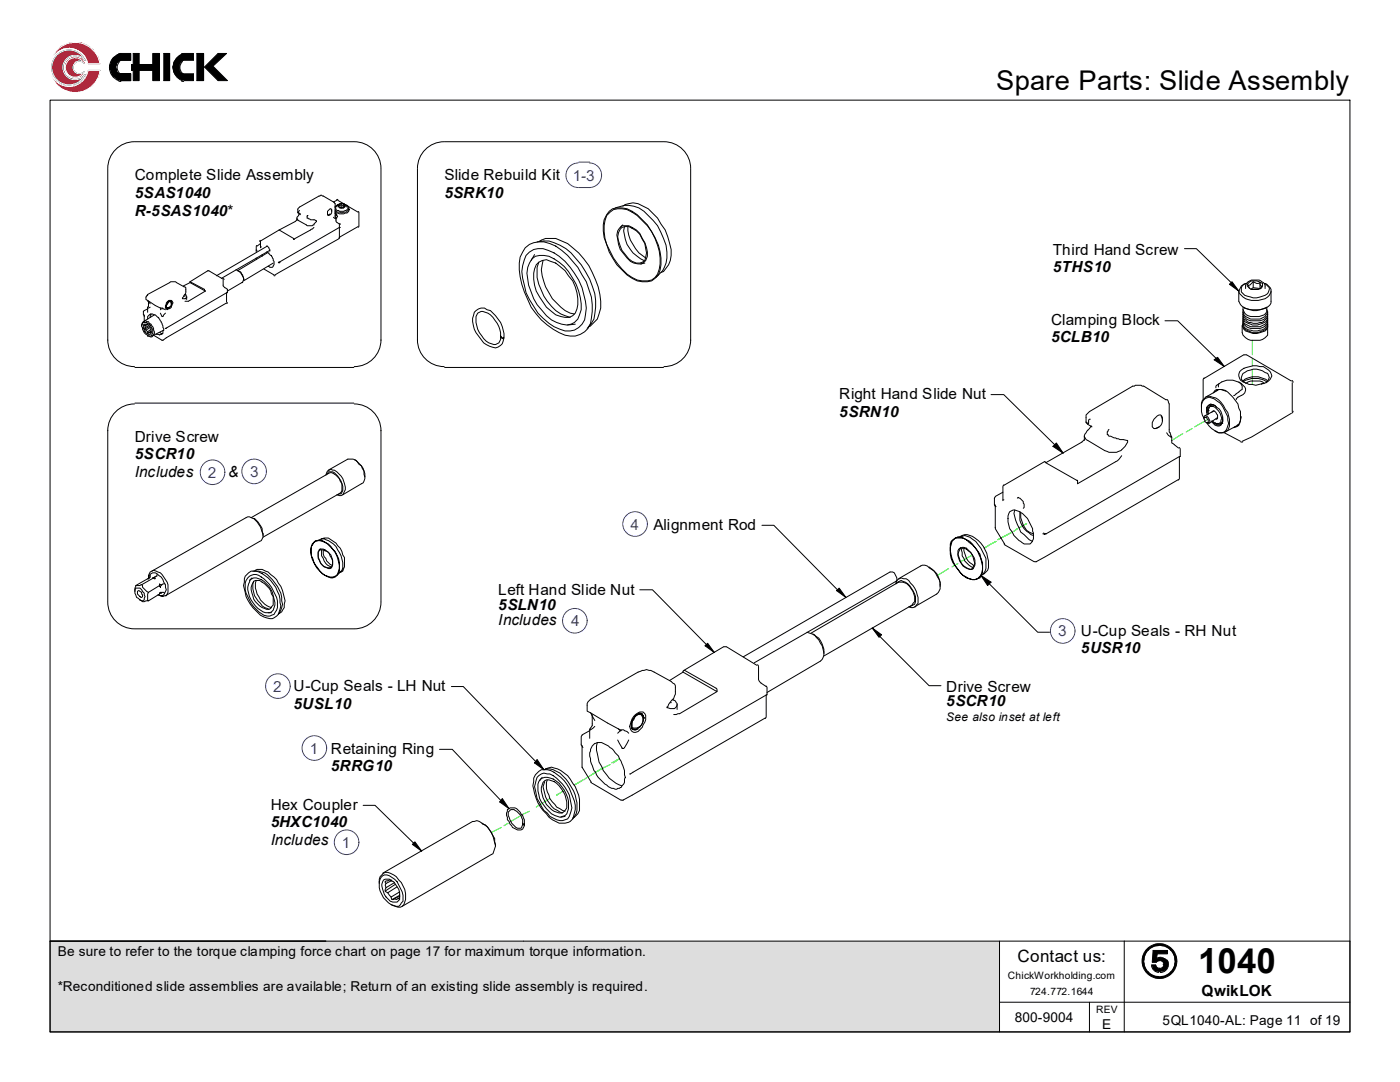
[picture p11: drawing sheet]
<svg xmlns="http://www.w3.org/2000/svg" width="279mm" height="216mm" viewBox="0 0 279 216" stroke-linecap="round" stroke-linejoin="round" font-family="sans-serif">
<!-- layer: Centerline(ISO) -->
<g fill="none" stroke="#0f0" stroke-width=".2">
<path d="M249.9 67.9v2.9M249.9 71.6v1.4M249.9 73.8v2.9M236.1 86.5l-2.3 1.4M237.9 85.5l-1.2 .7M240.8 83.8l-2.4 1.4M189.3 113.5l-2.2 1.3M191.2 112.4l-1.2 .7M193.7 110.9l-.2 .2M193.9 110.9l.2-.2-2.4 1.4M197.8 108.5l-1.4 .9M198.8 108l-.7 .4"/>
<path d="M202 106.2l-2.9 1.5M203 105.5l-.6 .5M203.4 105.3l1.5-.8-1.5 .8M109.7 159.3l-2.7 1.7M111.9 158.2l.5-.4-1.3 .9 .5-.4M116.3 155.6l-1.7 1 1.6-.8M117.2 155.1l-.7 .5M120.6 153.1l-3.1 1.8M121.8 152.6l-3.8 2M122.1 152.2l1.5-.8-1.2 .8M100.1 165.1l-2.1 1M101.4 164.3l-.8 .5"/>
<path d="M104 162.7l-2.1 1.2M105.7 161.9l-1.6 .7"/>
</g>
<!-- layer: Visible Edges(ISO) -->
<g fill="none" stroke="#000" stroke-width=".2">
<path d="M67.2 39.8h.2M67.2 40l-.7 .3M67.4 40l1.2 .6M36.7 59.1h.1M36.9 58.8a.54 .54 0 0 1 .4 .6h-.2v.2h-.7l.2-.3a1.75 1.75 0 0 0 .3-2.1l-1.7-.8a1.44 1.44 0 0 0-1.3 0l-4.4 2.4-.4 .5v.5l2.9 1.7M36.9 58.8h.1M37.3 59.3v.5M37.9 56.2v.2l-1.3 .7M37.9 56.2l2.9 1.5 .2 .4M37.9 56.2h.1M37.9 56.4l3.1 1.7M41 58.1l-3.4 2h-.7"/>
<path d="M41.4 54.1h.3M41.5 54l-3.6 2.2M41.7 54l2.8 1.7M44.5 55.9v1.2l.7 .5M44.6 55.6l.1 .2M45.2 58.4l-12.2 7.1M45.2 58.4v1.9M45.3 57.6l.1 .2M45.4 57.7v.7h-.2M47.1 53.8a2.17 2.17 0 0 1 1.5 2.1l-.2 .5-3 1.7M47.6 54a2.21 2.21 0 0 1 1 1.7M48.6 55.7h.1"/>
<path d="M51.1 49.8h.1M51.1 50h.2M51.1 49.3v1M51.1 51.5v.3M51.3 49l-.2 .2M51.9 48l-.1 .2M52 49.3h.1M52 48.6l-.7 .5M52.3 50.8v.3M52.7 53.7l2 1.2M53.2 49.1l.5 .3 .1 .7M53.2 50.3h.1a2.68 2.68 0 0 1 1.4 2.5l-.3 .5-.9-.1"/>
<path d="M53.3 50.5l-5.9 3.5M53.3 49.1l-10.1 5.9M53.8 50l-9.6 5.5M54.5 52.5l-5.9 3.5M54.7 55h.2M55.5 52.3h.2v.2zM55.7 52.3h.1M55.7 45.9l2.9 1.7v.2M55.7 45.9h.1M55.7 45.9l-3.7 2.2v1.3M58.6 47.8h.1M59.3 43.9l-.4 .3-3.2 1.7"/>
<path d="M59.3 43.5v.5M59.4 42.3l.5 .5M59.8 42l-.2 .2v.3h-.2v-.2M59.8 42.7l-.2 .3a.64 .64 0 0 0-.3 .9l1.8 1a1.19 1.19 0 0 0 1.7-.4l.4-.3v-.2l-.4-.1a2.1 2.1 0 0 1-1.5-.4v-.5h.2M59.8 42.7h.1M62.7 45.4l-.4 .3-3.7 2.1M66.1 41.8a.76 .76 0 0 1-.7 1.2M66.2 42.2v-.4l-.2-.1-.3 .1a.76 .76 0 0 0-.3 1h.3l.2-.1M66.5 40.3l-2.5-1.4-4.2 2.4-.4 .4v.6M66.5 40.3h.2l.2 .3v2.7l.2 .2M66.5 43.3l.6 .4M66.9 43.2l.2-.2v-.3h-.2v-.2l.5 .7-.2 .3h-.1"/>
<path d="M66.9 42.5h.1M67.1 43.5v.2M67.1 43.7v.5l.6 .5v.7M67.2 41l-.3 .1v.2M67.2 41.3v-.2a1.02 1.02 0 0 1 1.4-.5l.5 .4v.3M67.2 41h.1M67.4 40.8l-.5 .5 .2 .5a1.83 1.83 0 0 0 2.3-.1v-.6l-.5-.3M67.6 40.8l.5-.2a.59 .59 0 0 1 .8 .5 1.05 1.05 0 0 1-1.3 .2zM67.7 45.4h.1M67.7 47.6l-12.8 7.3M67.7 45.4l-12 6.9M67.7 47.3l-.1 .2"/>
<path d="M67.8 44.6l.1 .2M67.9 41.5h.7M68.1 41.5h.1M68.1 40.8v.5M68.6 41.3l-.9 .2M68.6 40.8l.1 .2v.3h-.1M68.6 40.8l-.2 .2-.3-.2-.4 .2-.1 .1 .1 .2M68.6 40.8v.5M69.1 41a.72 .72 0 0 1 .5 .9 .72 .72 0 0 1-1 .4l-.4 .2-.3-.2a.8 .8 0 0 1-1-.5M69.4 41.1l2.1 1.2M69.6 41.8v-.1l.2 .1-.2 .2a.6 .6 0 0 1-.7 .5l-.3 .2h-.9l-.8-.4v-.1M71.5 45.2l-3.8 2.2v-2"/>
<path d="M71.5 42.2l.1 .2M71.6 42.5v2.5M71.6 45.1l-.1 .2M104.8 49.4a5 5 0 0 1 6.1-.3 17.5 17.5 0 0 1 6.6 8.6 11.1 11.1 0 0 1 .4 6.8 4.2 4.2 0 0 1-6.3 1.9 13.5 13.5 0 0 1-7-8.1 13.1 13.1 0 0 1-.8-7zM105.7 50.3a3.6 3.6 0 0 1 3.7-.3 11.9 11.9 0 0 1 6.1 5.9 11.6 11.6 0 0 1 1.2 7.9 3.5 3.5 0 0 1-4.9 1.9 11.9 11.9 0 0 1-6.1-5.9l-.7-1.4-.4-1.5a6.9 6.9 0 0 1 .4-5.9zM106.2 51.6a3.6 3.6 0 0 1 4.4 0 11.4 11.4 0 0 1 5.2 7.8 4.7 4.7 0 0 1-1.2 4.9 3.3 3.3 0 0 1-3.5 0l-1-.5a12.4 12.4 0 0 1-4.9-9.3l.1-1.2zM106.7 50.8l-.7 1.2M107 52.8a2.24 2.24 0 0 1 2.9-.6l1 .3 .9 .7 1 .8 .7 1a7.3 7.3 0 0 1 1.3 7.5 2.24 2.24 0 0 1-2.9 .7l-1-.4a8.2 8.2 0 0 1-3.2-3.5 6.8 6.8 0 0 1-.7-6.5zM107.2 48.3a5.4 5.4 0 0 1 4.6 .6l1.1 .7a16.6 16.6 0 0 1 6 10.3v1.4l-.4 2.4-1.3 1.8M107.5 52.3a7.2 7.2 0 0 0 .5 5.6 8.7 8.7 0 0 0 5.8 5.4M107.7 48.1l1.2-.5h2l2.4 1a15.9 15.9 0 0 1 6.6 12.9l-.7 2.2-1.3 1.3-.4 .2M108.4 52a7.7 7.7 0 0 0 1.2 6.4l.6 1.2a10.5 10.5 0 0 0 3.6 2.9l.8 .2"/>
<path d="M121.6 42.2a3.8 3.8 0 0 1 4.6 0 13.3 13.3 0 0 1 5.7 9.3v1.3a3.2 3.2 0 0 1-3.7 3.4 6.5 6.5 0 0 1-4.1-2.4 12.3 12.3 0 0 1-3.7-8.9l.2-1zM121.8 42.3a3.6 3.6 0 0 1 4.4 0 11.5 11.5 0 0 1 5.4 11.4 2.76 2.76 0 0 1-3.4 2.3 7.1 7.1 0 0 1-4.9-3.3 17.8 17.8 0 0 1-2.6-5.1 7.5 7.5 0 0 1 .4-4.6zM122.8 41.5a5.5 5.5 0 0 1 6.6 1.5 12 12 0 0 1 3.7 7.3 5.4 5.4 0 0 1-2.2 5.1M123.6 45.6l.5-.6a3.9 3.9 0 0 1 4.1 2.6 5.8 5.8 0 0 1 1 3.5 1.84 1.84 0 0 1-2.7 1.4 6.7 6.7 0 0 1-3.1-3.7l-.3-1.9 .2-.8zM123.8 45.7a1.83 1.83 0 0 1 2.4-.1l.8 .5 .7 .6 1 1.9 .3 1.9-.3 1.5a2.19 2.19 0 0 1-3.2-.4 6.8 6.8 0 0 1-2.2-4.4l.1-.8zM124.3 41.1a3.7 3.7 0 0 1 4.1 0l1 .6 1.8 1.8 1.6 2.4a13.9 13.9 0 0 1 1.1 5.1 4.8 4.8 0 0 1-1.5 3.2l-.5 .2M124.3 44.9l-.5 .5M124.6 45.2l-.1 .9a7 7 0 0 0 4 5.9M125.3 45.2a7.9 7.9 0 0 0 3.6 6.3M128.7 52.5l-.9 .2M247.2 58.1v2a2.64 2.64 0 0 0 2.9 1.7 3.5 3.5 0 0 0 3.6-1.3v-2.4M248.6 56.6a1.85 1.85 0 0 0-1.4 1.7 3.5 3.5 0 0 0 3.9 1.6 2.65 2.65 0 0 0 2.4-1.3 1.05 1.05 0 0 0-.3-1.5l-.7-.5"/>
<path d="M248.6 57.6a1.53 1.53 0 0 1 1.8-1.7 1.89 1.89 0 0 1 2.1 1v.7M248.8 56.6a1.29 1.29 0 0 0-1.1 1.3 1.29 1.29 0 0 0 1.2 1.2 3.9 3.9 0 0 0 4.1-.5 1.15 1.15 0 0 0-.4-1.9l-.3-.1M248.9 56.7a1.61 1.61 0 0 1 1.9-.7l1.2 .6a.97 .97 0 0 1-1.2 1.1 1.59 1.59 0 0 1-1.9-.6zM249.8 57.7h1.3M250.1 56.2v1.2M250.3 57.7h.5M251.5 57.6l-1.4-.2-.5 .3M251.5 56.4v.3l.1 .4h.2l-.3 .5M251.5 56.4a1.05 1.05 0 0 1-1.4-.2l-.7 .7h-.3l.3 .7M251.5 56.4v1.2M28.3 65v-.3l.3-.5 .4-.2 .6 .2 .9 1 .1 .7a.78 .78 0 0 1 0 1l-.3 .3-.8-.1v-.2M28.6 62.1v.7h.2v1.2"/>
<path d="M28.6 64.3a1.81 1.81 0 0 1 1.9 2.2l-.2 .4a.85 .85 0 0 1-1.2-.2l-.3-.3-.5-1.2v-.3zM28.7 62l-.1 .2M28.8 64.7h.2a1.13 1.13 0 0 1 1.1 1.3v.5a.93 .93 0 0 1-1.3-.8l-.2-.2v-.6zM28.8 65.7l.3 .2M29 65v.4M29 65.4l-.2 .3M29.1 65.9l.4 .3M29.5 60.1h.1M29.5 62.3h.1M29.5 63.7a.78 .78 0 0 1 .3-.9 .78 .78 0 0 1 .8 0 .7 .7 0 0 1 .9 .5h.2l.1 .4a2.71 2.71 0 0 1 .7 1.7 .42 .42 0 0 1 0 .6v.4a.76 .76 0 0 1-1 .3h-.3M29.5 64.7l-.7 .2h.2v.1M29.5 66.2v.3"/>
<path d="M29.5 61.5v.8M29.5 64.7v.2M29.5 61.6l-.7 .4M29.5 64.7l-.5 .3M29.6 60.1v1l-.1 .4M29.6 60.1l.4 .5M29.6 65l-.6 .4M29.8 66.4h.2M29.8 66.4l-.3 .1M29.8 65.2l-1 .5M30 61.3l-.5 .2M30 66.4h.1"/>
<path d="M30 65.4l-.9 .5M30.1 62.7l-.1 .6M30.1 66.2v.2M30.1 66.2v-.2l-.6 .5M30.1 66.2l-.3 .2M30.1 65.7l-.6 .5M30.6 66.9l1.7 1M30.8 62.8l-2.2 1.4M31.8 66.4l.5 .1M32 62.5l.3 .7h.2l.5-.7M32 61.5h.5v.1l.5 .2M32 61.5l.2 .1"/>
<path d="M32.2 61.6h.1M32.2 61.6l-.2 .2M32.3 67.9h.3M32.7 65.9l-2.4 1.2M33 65.5h.1M33.2 60.5l.2-.2a.6 .6 0 0 1 1-.2l.1 .4-.1 .3a.85 .85 0 0 1-.9 .8l-.1 .2a.6 .6 0 0 1-.2-1zM33.2 61.5h.2M33.7 61.5h.1M34 60.1a.76 .76 0 0 1 .1 1 .76 .76 0 0 1-.9 .3M34 60.1h.1M34.2 60.8v-.5l-.2-.2a1.15 1.15 0 0 0-.8 1.2l.2 .2h.3v-.2h.2M34.2 60.5v-.4h-.3a1.33 1.33 0 0 0-.7 1.2 .5 .5 0 0 0 .8-.2l.2-.1v-.9l-.3-.2-.2 .2a1.21 1.21 0 0 0-.5 1.4h.5"/>
<path d="M34.2 60.5h.1M45.2 60.5l-12.7 7.4M45.4 60.4l-.1 .2M95 62a1.63 1.63 0 0 1 2.2-.2l.7 .2a6.4 6.4 0 0 1 2.7 5.2l-.2 .2h-.3l-.2-.3a1.28 1.28 0 0 1-.4 1.4 1.28 1.28 0 0 1-1.5 .1 4.8 4.8 0 0 1-2.8-3.6 3.4 3.4 0 0 1 .1-2.5 1.25 1.25 0 0 1 1.6-.2 5 5 0 0 1 2.8 3.4l.2 1.5 .3 .4 .4-.2a1.9 1.9 0 0 1-2.9 1.7 3.8 3.8 0 0 1-2.2-2 4.8 4.8 0 0 1-.8-4.8zM114.8 64.7l-1.5 .2M240.1 75.9v3.9M240.3 75.4l-.2 .4M240.5 79.6l.8-.4a5 5 0 0 1 3.4 3.3l.3 .6 .2 1.4a2.19 2.19 0 0 1-1.4 1.9 4.1 4.1 0 0 1-3-2.1h.3a.8 .8 0 0 0-.5-1h-.3l.2 .9 .6 .3 .4-.5a1.2 1.2 0 0 0-1-1l-.2 .1v.4a4 4 0 0 1-.2-3.6zM242.1 78.4l.4-.5a2.56 2.56 0 0 1 3 .8l1.6 1.9 .1 .8 .4 .7v.7a2.17 2.17 0 0 1-.9 2.4l-.5 .1M242.7 77.4v-.4a3.7 3.7 0 0 1 5-.3l.2 .3v.7l-1.7 1.2M242.8 77.9l.2-.2v.2M243 77.9l-2.4 1.3"/>
<path d="M243.2 77.7l-.2 .2M243.3 76.5l-.1 .2v.5M244.7 78.1a1.89 1.89 0 0 0-2.4 .1M247.2 76.2l.5 .3a1.4 1.4 0 0 1 .7 1.9l-.3 .3-1 .5-.4 .6M247.7 73.8l1.1-.5a3.8 3.8 0 0 1 2.7-.1h.6a2.81 2.81 0 0 1 1.7 1.8 2.13 2.13 0 0 1-1.8 1.5l-1.4 .4-1.3-.2-.7-.3a1.47 1.47 0 0 1-1.3-1 1.47 1.47 0 0 1 .4-1.6zM247.9 65a2.33 2.33 0 0 0 2.9 2.9 2.31 2.31 0 0 0 2.2-1v-1.9M248.1 76.2a4.5 4.5 0 0 1 4.7 0M248.1 76a4 4 0 0 1 4.9 0M248.1 64.5l-.2 .5a1.81 1.81 0 0 0 1.7 1.4 3.7 3.7 0 0 0 3.2-.7l.2-.3v-.9M248.1 61.8a1.87 1.87 0 0 0 2.2 1.4 2.76 2.76 0 0 0 2.3-.7l.2-.7M248.1 63.5v1.7a2.8 2.8 0 0 0 2.3 1.2l1.1-.2a2.32 2.32 0 0 0 1.5-1v-1.7M248.1 64.7a1.48 1.48 0 0 0 1.5 1.2 3.4 3.4 0 0 0 2.9-.4l.5-.8"/>
<path d="M248.1 64.2a1.93 1.93 0 0 0 2.3 1.3 2 2 0 0 0 2.6-1.3M248.1 64l.1 .2v.3l.4 .2a3.8 3.8 0 0 0 3.5 .2l.4-.2 .5-.7M248.1 62.7a1.66 1.66 0 0 0 1.5 2 3.2 3.2 0 0 0 3-.5 1.41 1.41 0 0 0 .4-1.5M248.1 63.2l.1 .5 .7 .5a3.2 3.2 0 0 0 3.9-.7l.2-.3M248.1 61.3v1.2a1.87 1.87 0 0 0 2.3 1.5 2.24 2.24 0 0 0 2.6-1.2v-.7l-.2-.3M248.1 62.3a1.88 1.88 0 0 0 2 1.4 2.51 2.51 0 0 0 2.9-1.4M248.2 61.3a4.1 4.1 0 0 0 4.6 0v.5M248.2 70.8l-7.9 4.7M248.3 70.8h.4M248.4 76.4l-.3-.4a.99 .99 0 0 1 .3-1.7 3.3 3.3 0 0 1 4.1 0 1.01 1.01 0 0 1 .5 1.7l-.4 .4M248.6 76.5a2.53 2.53 0 0 1 2.2-.5h.7l.5 .2 .3 .3h-.5v.2M248.8 70.8l8.9 5.2"/>
<path d="M257.9 75.9l.2 .4M257.9 76.4v5.7M65 94.8a.99 .99 0 0 1 1.4-1 2.91 2.91 0 0 1 2 1.7l.2 .5a2.21 2.21 0 0 1-.2 2.7l-.3 .2-.9-.2M65.2 94.7l.3-.6a1.6 1.6 0 0 1 1.9 .9 4.1 4.1 0 0 1 1 2.9l-.3 .7-.7 .1M65.5 93.8l3.9-2.2h.4a1.63 1.63 0 0 1 1.8 1l.5 .4 .5 1v.7a1.37 1.37 0 0 1-.5 1.8l-3.7 2.2M70.8 91.8a3.8 3.8 0 0 1 2 3.4M198.5 99.4v1.4M198.7 99.1l-.2 .4M200.2 99.7h.1M200.2 98.2l-1.6 .9M200.2 97.2v2.7M200.4 96.7l-.2 .4"/>
<path d="M203 99.4l.2-.2a1.94 1.94 0 0 1 1.2 2.1l-.2 .1M216.4 87.7l-.5 .5-7.1 4.1M216.4 87v.9M216.7 84.3l1.2 .9M217.6 83.7l-.3 .1v.7h-.2l-.4-.2v-1a1.33 1.33 0 0 1 .7-1.2l8.7-5.1a3.6 3.6 0 0 1 2.2 0l4.4 2.8h.3l.2 .3 .1 .5v5.6l.5 1-.6-.3-.4-.5M217.8 85.2v-.2l-1.1 1.4a.65 .65 0 0 0-.1 1l.1 .3 3.8 2.2a3.1 3.1 0 0 0 4.5-2l-1.5-.2-2.2-.7-.2-.3h-.1v-.5l.3-.5M223.9 90.9l-.9 1-7.9 4.6v-.7l-6.7-3.7-8.1 4.8M231.7 83a1.61 1.61 0 0 1-1.4 2.5M232 84a1.11 1.11 0 0 0-.4-1.2 2.04 2.04 0 0 0-1.6 2.4l.1 .1a.85 .85 0 0 0 1.2-.1M233.8 87.2v1.2l1.4 1M235.2 95.7l-28.4 16.4M235.3 89.3l.2 .4"/>
<path d="M235.4 95.4l-.2 .4M235.4 91.1l-26.6 15.4M235.4 91.1v4.2M235.5 89.7v1.4h-.1M239.8 81.3a1.72 1.72 0 0 1 1.7-2.2 3.7 3.7 0 0 1 3 2.5 4.1 4.1 0 0 1 .5 4.3 2.14 2.14 0 0 1-2.5 .1M240.8 84.3h.1M241 82.8l-.2-.5v-1l.8-.7 .4 .2a2.9 2.9 0 0 1 1.7 4 1.1 1.1 0 0 1-1.6-.3l-.3-.3M241.1 82h.1M241.6 80.8h.1M241.8 82.3l.3-.3 .6 .3a.97 .97 0 0 1 .1 1.4h-.1M241.8 80.8h.1M241.8 80.8l-.3 .1"/>
<path d="M242.3 82l-1.8 1M242.5 80.9a.98 .98 0 0 0-1.3 0 .98 .98 0 0 0-.2 1.2l.1 .5a1.75 1.75 0 0 1 .4-1.5 1.21 1.21 0 0 1 1.3 .5 3.1 3.1 0 0 1 1 1.9l-.1 .7a1.02 1.02 0 0 1-1.7-.2M242.8 81.3a.91 .91 0 0 0-1.1-.5 .91 .91 0 0 0-.6 1.2M243 83.3l-1.7 1.2M243.8 84.5h.1M244 83.7a.97 .97 0 0 1-.5 1.1 .97 .97 0 0 1-1.2-.3l-.5-.5M244 83.3a.92 .92 0 0 1-.3 1.2 .92 .92 0 0 1-1.2-.2M244 84.3l-.3 .2h.1M244.3 86.4l3.3 1.7M246.9 84.8h.2M247.1 84.8h.1M247.1 84.8l-2.6 1.4"/>
<path d="M247.2 84.7l-.1 .1M247.6 88.2h.4M247.7 83.1a2.17 2.17 0 0 1-1.3 2.1M257.7 82.5l-7.9 4.7-1.9 .9M258.1 82l-.2 .4M27.1 117.3h.2a.85 .85 0 0 1 1.1 .7l.4 .4 .2 .6-.2 .7-.5 .2a1.98 1.98 0 0 1-1.2-2.6zM27.6 117.9l.7 .3 .1 .8-.3 .2-.3-.3a.6 .6 0 0 1-.2-1zM28.3 116.7l-.4 .1h-.8l-.2 1.2M28.3 116.7l.1 .1v.4l1.2 1-.1 .3v1.2l.1 .2h-.3a1.06 1.06 0 0 1-1.4-.2M29.5 115.5h.1M29.5 115.5l.3-.2h-.2v.2M29.5 115.5l-2.4 1.3"/>
<path d="M29.6 115.3h.1M30 114.8v.3l-.4 .2M30 114.1a1.02 1.02 0 0 1 1.5 0 2.52 2.52 0 0 1 1.5 1.6 3.2 3.2 0 0 1 .2 3.2l-.7 .1-.8-.3a.72 .72 0 0 0 1.2-.3l.3-.7-.2-1-.8-1.6-.5-.3a1.09 1.09 0 0 0-1.2-.5 1.09 1.09 0 0 0-.9 1v-.5zM30.3 114l19.1-10.9a3.5 3.5 0 0 1 2.9 3.1 1.3 1.3 0 0 1-.5 1.8l-18.8 10.9M30.5 115.3l.3-.2 .2 .4zM30.6 115.3l-2.3 1.4M31.3 114.6v.4l-.5 .1M31.5 118.7h.2M31.8 116.5l.4 .2-.2 .5v-.2h-.2zM31.8 118.4l.4-.2v.2zM31.8 118.4v.1l-2.2 1.4M31.8 116.8l-2.2 1.4"/>
<path d="M32.2 118.4a.42 .42 0 0 1 .7 0M32.9 116.5l-.7 .2M49.3 114.6a1.59 1.59 0 0 1 1.8-.6 7 7 0 0 1 4.8 6.2l.1 .7-.1 .7a2.06 2.06 0 0 1-3.2 1.5 8.3 8.3 0 0 1-4.1-6.3l.2-1.3 .1-.5zM49.4 115.3a1.82 1.82 0 0 1 2.8-.2 7.3 7.3 0 0 1 3.2 5.5 2.76 2.76 0 0 1-.7 2 2.37 2.37 0 0 1-3.1-.5 8.2 8.2 0 0 1-2.7-4.4 2.71 2.71 0 0 1 .5-2.4zM50 115.7a2.13 2.13 0 0 1 2.7 .3 5.9 5.9 0 0 1 2.2 4.7 1.61 1.61 0 0 1-1.1 1.6 3.1 3.1 0 0 1-2.8-1.4 4.8 4.8 0 0 1-1.4-4.4zM50.1 103.3l15.4-8.8a1.1 1.1 0 0 1 1.6 .3l.6 .7 .5 1v.5a1.26 1.26 0 0 1-.3 1.4l-15.4 8.8M50.3 115.3l-.5 .5M50.5 103.5h.3a4.1 4.1 0 0 1 1.7 3.3M50.5 114a4.4 4.4 0 0 1 3.9 1.7 6.1 6.1 0 0 1 1.8 5.5l-.7 1.4M50.6 116a1.84 1.84 0 0 1 2.2 .5 3.3 3.3 0 0 1 1.4 2l.3 .5v1.7l-.5 .7a1.56 1.56 0 0 1-1.7-.2l-.5-.3a3.8 3.8 0 0 1-1.5-2.5 2.3 2.3 0 0 1 .3-2.4zM50.6 116a4.4 4.4 0 0 0 1.4 4.4 2.62 2.62 0 0 0 1.7 1.2M50.8 114a1.41 1.41 0 0 1 1.5-.4 6.8 6.8 0 0 1 4.3 4.9l.3 1.4-.2 .7a1.91 1.91 0 0 1-1.2 1.8"/>
<path d="M51.1 115.8a4.6 4.6 0 0 0 2.6 5.3l.5 .1M62.3 108.5l.7-.6h1.3l.6 .3a1.95 1.95 0 0 0-2.2 0 2.04 2.04 0 0 0-.6 2v.7l.4 .7a4.9 4.9 0 0 0 3.4 3.5 1.42 1.42 0 0 0 1.7-1.1 3.9 3.9 0 0 0-.4-3.1 6.4 6.4 0 0 0-2.3-2.7l.6 .3 .9 1.1a4.9 4.9 0 0 1 1.2 4.9 1.69 1.69 0 0 1-2.7 .3 6.3 6.3 0 0 1-2.9-5.2zM63.7 109.9a1.1 1.1 0 0 1 1.2 0l.5 .2 .3 .3 .2 .5a1.96 1.96 0 0 1 .3 2.2 1.88 1.88 0 0 1-2.5-1.5 2.2 2.2 0 0 1 0-1.7zM63.8 109.6a2.55 2.55 0 0 1 2.6 2.7 .92 .92 0 0 1-.9 1.2 2.11 2.11 0 0 1-1.7-1.6l-.3-.5v-.5a1.26 1.26 0 0 1 .3-1.3zM64 107.7l.2-.2-.9 .4M64 109.6l-.3 .1M64.2 109.7a3.2 3.2 0 0 0 .5 2.2 2.15 2.15 0 0 0 1.3 1.2M64.5 109.7a1.72 1.72 0 0 0 .5 1.7 2.39 2.39 0 0 0 1.2 1.4M66.2 113.3l-.5 .2M67.7 114.3l.7-.3a2.77 2.77 0 0 0 .3-2.1v-.6l-.8-1.9-.8-1-1.1-.7a1.88 1.88 0 0 0-1.8-.2 4.4 4.4 0 0 1 3.5 2.7l.5 1.4a2.45 2.45 0 0 1-1 3.2M179.3 115.5l4.4-2.6a1.28 1.28 0 0 1 1.7 .4 4.3 4.3 0 0 1 2.2 3.7 1.93 1.93 0 0 1-.7 1.5l-4.4 2.6M185.4 113.1a4.1 4.1 0 0 1 2.2 3.9"/>
<path d="M190.2 107.7a1.98 1.98 0 0 1 2.7 0 4.1 4.1 0 0 0-2.2-.3l-.7 .6a5.2 5.2 0 0 0 .7 4.9 6 6 0 0 0 2.7 2.6 1.72 1.72 0 0 0 2.5-1.2 4.4 4.4 0 0 0-.5-3.6 4.7 4.7 0 0 0-2-2.5l-.5-.5a5.1 5.1 0 0 1 2.2 2.2l.5 .7 .5 1.7v2l-.5 1a3.5 3.5 0 0 1-4.4-1.7 5.7 5.7 0 0 1-1.4-5.6zM191 107.2l1.5-.4a5.6 5.6 0 0 1 3.6 3.3 3.3 3.3 0 0 1 .7 2.8 2.42 2.42 0 0 1-1.2 2.2M191.3 109.6a1.23 1.23 0 0 1 1.9 .1l.5 .5a2.51 2.51 0 0 1 .5 3.3 1.98 1.98 0 0 1-2.3-1.1 2.83 2.83 0 0 1-.6-2.8zM191.7 107a2.35 2.35 0 0 1 2.9 .4 6 6 0 0 1 2.5 6.4l-1 .8M191.7 109.4a1.56 1.56 0 0 1 1.5 .5 2.42 2.42 0 0 1 1.2 2l.2 .5-.5 1.1-.4 .1-.5-.1a2.97 2.97 0 0 1-1.9-2.4l-.1-.5zM191.7 109.2l-.2 .4M192 109.4l-.1 .3 .1 1.2 .4 .5a3.7 3.7 0 0 0 1.8 1.9M192.4 109.4l.1 1a2.99 2.99 0 0 0 1.6 2.2l.3 .3M194.2 113.5l-.3 .1M198.5 100.8h.1M198.5 100.8l.1 .1M198.6 100.9v.2h.2"/>
<path d="M198.6 105.5l1.9 3M198.6 100.9v4.4M198.6 105.2l.1 .3M200.4 108.5l.1 .2M200.5 108.7l5.9 3.4M201.5 102.1a1.66 1.66 0 0 1 2.2 .2 5 5 0 0 1 2 2.5l.4 .7v.5a2.01 2.01 0 0 1-.5 2.5h-.4a1.34 1.34 0 0 1-1.5-.5 4.6 4.6 0 0 1-1.7-1.8 3.9 3.9 0 0 1-.5-4.1zM202.5 101.8l-.1 .6 .3 1.4 1 2.4 1.7 1.5 .7 .3M203.5 102.1a4.3 4.3 0 0 0 2.7 4.7M203.7 102.3a5.4 5.4 0 0 0 1.2 3.5l1.3 .7M206.5 112h.4M208.1 106.5l.3 .2 .4-.2M208.3 106.3l.1 .2h.4"/>
<path d="M53.5 122.3h.7M133.6 135.8l3.1-2 6.4 3.7v.5l-7.5 4.4-1.1 .2M134.3 139.5l.5 .4a.92 .92 0 0 1 .1 1.2 .92 .92 0 0 1-1.1 .3l-.7-.2v-.1h.2l.1-.6 .5-.6a2.88 2.88 0 0 0 .7-3.4l-4-2.4-.7-.3-.9-.2-1.7 .5-9.4 5.4a1.33 1.33 0 0 0-.7 1.2v1.2l.7 .3M136.3 134.1l6.8 3.9M144.4 129l-7.9 4.8M144.5 129.1h.4M144.9 129l6.1 3.8M148.3 131.1l29.3-17a.93 .93 0 0 1 1.2 .9 .78 .78 0 0 1 0 1l-28.3 16.2M151.2 132.6l.2 .4M151.4 133.1v2.5a2.87 2.87 0 0 0 1.5 1.4M152.9 136.9l.2 .3M152.9 138.7l-27.3 15.7"/>
<path d="M152.9 138.7v4.2M153.1 137.3v1.4h-.2M161 126.2l1.6 .5 .8 1a4.8 4.8 0 0 1 1 3l-.3 .9-.4 .3-10.6 6.3M161.9 126.3l17.4-10.1a2.34 2.34 0 0 1 2.6 1.3 3.8 3.8 0 0 1 .6 2.6l-.5 .6-17.6 10.2M162.2 126.5a4.1 4.1 0 0 1 2.2 3.9M181.4 121.1a1.05 1.05 0 0 0 1.5-.4l.3-.3a5.3 5.3 0 0 0-1.5-4.1l-.3-.5-.6-.3h-.5a1.1 1.1 0 0 0-1.5 1l1-.7a4.4 4.4 0 0 1 2.9 4.3l-.2 .5-1 .5M107.2 154.3l.8-.7a3.8 3.8 0 0 1 3.3 1 9 9 0 0 1 3.5 6.9 3.8 3.8 0 0 1-1 2.4 3.7 3.7 0 0 1-4.2-.8l-.5-.7a8.7 8.7 0 0 1-2.8-5.6l.2-1.5zM107.2 155.1a1.71 1.71 0 0 1 2-.7 3.3 3.3 0 0 1 2.4 1.4 7.7 7.7 0 0 1 2.5 5.4l-.5 1.7-.3 .5a2.6 2.6 0 0 1-2.9-.2l-.7-.3-.5-.7-.7-.5-.5-.8a5.6 5.6 0 0 1-1.2-3.3l-.1-.6zM107.9 155.4a2.62 2.62 0 0 1 3 .4 5.7 5.7 0 0 1 2.2 6.6 1.98 1.98 0 0 1-2.4 .3 6.1 6.1 0 0 1-3.2-6.7zM108.2 155.1l-.5 .7M108.4 156.1a1.19 1.19 0 0 1 1.7-.3 4.8 4.8 0 0 1 2.8 3.5l.2 1.4a1.37 1.37 0 0 1-.6 1.3 1.37 1.37 0 0 1-1.4 .1 4.9 4.9 0 0 1-3.1-5zM108.5 153.6a3.6 3.6 0 0 1 3.8 1.2 8.6 8.6 0 0 1 2.8 6.9l-.1 .7-.7 1"/>
<path d="M108.7 153.6a2.42 2.42 0 0 1 2.6-.2 6.7 6.7 0 0 1 3 2.9 7 7 0 0 1 1.4 5.4 3.1 3.1 0 0 1-1.4 1.5M108.7 156l-.3 1 .1 .6a6.1 6.1 0 0 0 3.3 4.5l.5 .1M109.2 155.6a3.9 3.9 0 0 0 .4 3.1l.1 .6 1.4 1.7 1.7 .9M116 147.2v1.5l.2 .1M116.2 153v.2M116.2 148.8l.1 .4M116.2 153.1l1.8 3M116.2 148.8v4.1M116.2 146.7l-.2 .4M117.7 147.3h.1M117.7 145.6v1.7M117.7 145.8l-1.5 .8"/>
<path d="M117.9 142.2l.8 1.6M117.9 142.2l5.5 3.3M117.9 156.1l.2 .1M118.2 142.6v.5a2.49 2.49 0 0 1-.3 2.2l-.2 .3 1-.7M118.2 156.3l5.8 3.4M118.4 148.7a1.98 1.98 0 0 1 2.7 0 6 6 0 0 1 2.5 2.7l.7 1.3a2.99 2.99 0 0 1 .3 1.9l.2 .5-.2 .3a1.21 1.21 0 0 1-.5 1.4l-.1 .3-.9 .4a3.9 3.9 0 0 1-2.7-1.4l-.3-.3a3.3 3.3 0 0 1-1.2-1.7l-.4-.3a7.4 7.4 0 0 1-.8-3.6l.2-.7zM119.2 148.2a4.7 4.7 0 0 0 .2 3 7.9 7.9 0 0 0 4.7 5.6M123.3 147.7l.8 1.7h.4l.1-.2 .9-1.5M123.4 145.5l.4 .1h.7l1 .7M123.4 145.5l.4 .3M123.8 145.8h.2h-.2M123.8 145.8l-.5 .5"/>
<path d="M124 159.6h.4M126.2 145.5l.1 .1M126.5 142.9a2.1 2.1 0 0 1 1.9-.8 1.8 1.8 0 0 1 0 2.5 2.2 2.2 0 0 1-1.9 1.5 1.45 1.45 0 0 1-.5-2.2zM127.2 145.5h.1M127.8 142.5a1.61 1.61 0 0 1 .3 2 1.61 1.61 0 0 1-1.8 .7M128 142.4h.1M128.4 143.9a1.26 1.26 0 0 0-.4-1.3 1.19 1.19 0 0 0-1.5 1l-.3 .3v1.2l.1 .4a1.21 1.21 0 0 0 1.4-.6M128.5 143.3a.85 .85 0 0 0-.8-.9 2.58 2.58 0 0 0-1.7 2.5 .77 .77 0 0 0 .6 .7 .77 .77 0 0 0 .7-.3 2.84 2.84 0 0 0 1.2-2 1.33 1.33 0 0 0-.8-1.1l-.7 .4-.3 .5a1.46 1.46 0 0 0-.7 1.7v.5a.81 .81 0 0 0 1.2 .2M128.5 143.3h.1M133.8 140.2h.1M135.1 140.5v1.1M152.7 143.3l-28.4 16.4"/>
<path d="M152.9 143l-.2 .4M75.7 176.3a1.72 1.72 0 0 1 1.7-2.2 3.6 3.6 0 0 1 2.2 1.5 4.3 4.3 0 0 1 1 4.9 1.19 1.19 0 0 1-1.7 .3l-.8-.3M76.4 174.8a1.54 1.54 0 0 1 1.8 .3 3.5 3.5 0 0 1 1.7 2.2 3.7 3.7 0 0 1 .5 2.5l-.8 1a4.1 4.1 0 0 1-3.7-3 2.7 2.7 0 0 1 .5-3zM76.4 174.2l17.9-10.3 .9-.2a5 5 0 0 1 3.5 4.4l.2 .7-.5 1.5-18.1 10.5M76.5 175.6l.4-.2h.8l.4 .4 .5 .1 .3 .5a3.5 3.5 0 0 1 .9 3.1 1.02 1.02 0 0 1-1.4 .5 3.5 3.5 0 0 1-2-4.1zM76.9 177.8l.5 .3M77 176.3l-.1 .3 .1 .5M77 177.1l-.1 .7M77.4 178.1l.7 .9M78.1 179l.1 .5M78.1 175.8l-1.1 .5M78.2 175.8l-.1-.2-1.1 .2-.1 .1 .1 .4"/>
<path d="M78.7 179.3l.4 .2 .3-.2M78.7 179.3l-.1 .2h-.4M78.7 176.1l-1.7 1M78.9 176.4l-2 1.4M79.2 177l-1.8 1.1M79.8 178.8l-.2 .5h-.2M79.8 178.5v.3M79.8 178.8l-1.1 .5M79.8 179.2l-.4 .1M79.8 178l-1.7 1M79.8 178.6l-1.6 .9M96.2 164.3a4.2 4.2 0 0 1 2.2 2.5l.3 .5 .2 1.5"/>
<path d="M101.3 161.5a1.76 1.76 0 0 1 2.7 .9 2.62 2.62 0 0 1 .3 3 2.08 2.08 0 0 1-2.7-1.5l-.3-.3-.2-.9zM104.3 164.3l.2 .3h.1v-.2v.2h-.1zM104.3 164.3a2.47 2.47 0 0 0-1.5-2.6 .91 .91 0 0 0-1.2 .2 .91 .91 0 0 0 0 1.2 3.1 3.1 0 0 0 1.9 2.2h.5l.1-.2 .2-.7M112.8 162.9l-.9 .2"/>
</g>
<!-- layer: TITLE BLOCK HATCH -->
<g fill="#000">
<path d="M22.7 11.3l1-.6h2.4v1.3h-2.1l-.1 .2a1.95 1.95 0 0 0-.7 1.3l.2 .2a.59 .59 0 0 0 .5 .9v.1h2.2v1.4h-2.4l-.5-.4a1.9 1.9 0 0 1-1.2-1.6l-.2-.2v-.4a3.4 3.4 0 0 1 .9-2.2z" fill-rule="evenodd"/>
<path d="M26.6 10.7h1.2v2.2h2.7v-2.2h1.3v5.4h-1.3v-2h-2.7v2h-1.2v-2h-.4v-1.2h.4z" fill-rule="evenodd"/>
<path d="M32.7 10.7h1.2v5.4h-1.2z" fill-rule="evenodd"/>
<path d="M35.4 11.3l.8-.6h2.4v1.3h-2a1.85 1.85 0 0 0-.4 2.6h.2v.1h2.2v1.4h-1.9a2.09 2.09 0 0 1-1.5-.9l-.3-.3a.97 .97 0 0 1-.4-1l-.1-.4v-.3l.1-.2a2.06 2.06 0 0 1 .9-1.7z" fill-rule="evenodd"/>
<path d="M39.3 10.7h1.3v5.4h-1.3z" fill-rule="evenodd"/>
<path d="M40.8 13.4l2.7-2.7h1.7l-2.7 2.5 2.9 2.9h-1.9z" fill-rule="evenodd"/>
</g>
<path d="M10.3 15.1a3.1 3.1 0 0 0 1.7 1.7 3.7 3.7 0 0 0 5.1-1.6l.5-1.1h2.4a2.71 2.71 0 0 1-.7 1.6 4.6 4.6 0 0 1-5.8 2.4 4.7 4.7 0 0 1-3-2.5z" fill-rule="evenodd" fill="#f00"/>
<path d="M11.5 10.8a3.5 3.5 0 0 1 4.6 0l.7 .9-.4-.2a2.16 2.16 0 0 0-2.3-.3 2.19 2.19 0 0 0-1.4 2.2 2.29 2.29 0 0 0 1.2 2.1 2.29 2.29 0 0 0 2.4-.1l.5-.3a2.96 2.96 0 0 1-2.7 1.7h-.7a2.65 2.65 0 0 1-2.4-1.4l-.3-.7a2.99 2.99 0 0 1 .1-3z" fill-rule="evenodd" fill="#b01c2e"/>
<path d="M13.7 11.9a1.88 1.88 0 0 1 2.9 .3l.3 .3h-.1a.54 .54 0 0 0-.7-.3 .42 .42 0 0 0-.7 0h-.3v.2a1.02 1.02 0 0 0-.5 1.3l.1 .5 .4 .2v.2a1.31 1.31 0 0 0 1.5-.2h.2a1.61 1.61 0 0 1-1.6 1 2.04 2.04 0 0 1-2-1.2 2.04 2.04 0 0 1 .5-2.3z" fill-rule="evenodd" fill="#f00"/>
<g fill="#e60d2e">
<path d="M10.5 11.3l-.3 .9zM12.2 9.1l-1 1.1-.5 .6-.2 .5a4.3 4.3 0 0 1 2.5-1.6 3.4 3.4 0 0 1 3.4 1 4.4 4.4 0 0 1 1.2 2h2.4l-.4-1.4-.5-.6a4.5 4.5 0 0 0-4.7-2.2h-.5z" fill-rule="evenodd"/>
<path d="M10.3 15.1a3.1 3.1 0 0 0 1.7 1.7 3.7 3.7 0 0 0 5.1-1.6l.5-1.1h2.4a2.71 2.71 0 0 1-.7 1.6 4.6 4.6 0 0 1-5.8 2.4 4.7 4.7 0 0 1-3-2.5z" fill-rule="evenodd"/>
</g>
<path d="M13.7 11.9a1.88 1.88 0 0 1 2.9 .3l.3 .3h-.1a.54 .54 0 0 0-.7-.3 .42 .42 0 0 0-.7 0h-.3v.2a1.02 1.02 0 0 0-.5 1.3l.1 .5 .4 .2v.2a1.31 1.31 0 0 0 1.5-.2h.2a1.61 1.61 0 0 1-1.6 1 2.04 2.04 0 0 1-2-1.2 2.04 2.04 0 0 1 .5-2.3z" fill-rule="evenodd" fill="#b01c2e"/>
<path d="M10 187.8h189.5v18.1h-189.5z" fill-rule="evenodd" fill="#ddd"/>
<g fill="#000">
<path d="M230.1 189.7h2.9v.6h-2l-.2 .9h.2a1.53 1.53 0 0 1 2 .5 1.52 1.52 0 0 1-1.4 2.2h-.5a1.1 1.1 0 0 1-1.1-1l-.2-.4h.8l.2 .4a.85 .85 0 0 0 1.2 .1v-.1h.2a.91 .91 0 0 0-.6-1.2h-.3l-.5 .3h-.8z" fill-rule="evenodd"/>
<path d="M229.4 189.3l-.6 .9a1.56 1.56 0 0 0-.4 1.3l-.1 .4 .1 .3a2.66 2.66 0 0 0 1.4 2.2 1.56 1.56 0 0 0 1.3 .3l.4 .2 .3-.2a2.06 2.06 0 0 0 1.7-.8l.3-.2a3.7 3.7 0 0 0 .6-2.9l-.6-1-.3-.1-.2-.4a3.7 3.7 0 0 0-2.8-.5zM229.3 189a4.1 4.1 0 0 0-1.4 2.3 3.6 3.6 0 0 0 1.2 3.1 3.5 3.5 0 0 0 5.3-.9 3.5 3.5 0 0 0-1.9-5 3.5 3.5 0 0 0-3.2 .5z" fill-rule="evenodd"/>
</g>
<!-- layer: Sketch Geometry(ISO) -->
<g fill="none" stroke="#000" stroke-width=".2">
<path d="M10 20h259.4v185.9h-259.4zM16.8 12.7a1.27 1.27 0 0 0-1.8-.2 1.27 1.27 0 0 0 0 1.9 1.27 1.27 0 0 0 1.8-.1M17 14.9a3.5 3.5 0 0 1-5.3 1.3 3.5 3.5 0 0 1 0-5.5 3.5 3.5 0 0 1 5.3 1.3 2.45 2.45 0 0 0-3.7-.3 2.45 2.45 0 0 0 0 3.6 2.45 2.45 0 0 0 3.7-.4M17.6 14.1h2.4M23.6 10.8a2.79 2.79 0 0 0-1.8 2.7 2.79 2.79 0 0 0 1.8 2.6M23.7 16.2l.4 .1M23.8 14.6l.3 .1M23.9 12.3a1.61 1.61 0 0 0 0 2.4M24 10.7h2.1v1.3h-2.1h2.1v-1.3M24 14.7h2.1h-2.1M24.1 12l-.3 .1M24.1 10.7l-.4 .1"/>
<path d="M26.1 14.7v1.4v-1.4M26.1 16.1h-2.1h2.1M26.6 10.7h1.2v2.2h2.7v-2.2h1.3v5.4h-1.3v-2h-2.7v2h-1.2v-2h-.4v-1.2h.4zM32.7 10.7h1.2v5.4h-1.2zM36.2 16.2l.5 .1M36.3 10.8a2.79 2.79 0 0 0-1.8 2.7 2.79 2.79 0 0 0 1.8 2.6M36.4 14.6l.3 .1M36.4 12.3a1.61 1.61 0 0 0 0 2.4M36.6 14.7h2v1.4h-1.9M36.7 12l-.3 .1M36.7 10.7l-.5 .1M36.7 10.7h1.9v1.3h-2"/>
<path d="M39.3 10.7h1.3v5.4h-1.3zM40.8 13.4l2.7-2.7h1.7l-2.7 2.5 2.9 2.9h-1.9zM21.5 33.7v34.2M26.8 28.3a5.3 5.3 0 0 0-5.3 5.3M26.9 28.3h43.7M70.7 28.3a5.3 5.3 0 0 1 5.3 5.3M76 33.7v34.2M83.3 33.7v34.2M88.6 28.3a5.3 5.3 0 0 0-5.3 5.3M88.7 28.3h43.7M132.5 28.3a5.3 5.3 0 0 1 5.3 5.3M137.8 33.7v34.2"/>
<path d="M21.5 67.8a5.3 5.3 0 0 0 5.3 5.4M26.9 73.3h43.7M76 67.8a5.3 5.3 0 0 1-5.3 5.4M83.3 67.8a5.3 5.3 0 0 0 5.3 5.4M88.7 73.3h43.7M137.8 67.8a5.3 5.3 0 0 1-5.3 5.4M21.5 85.9v34.2M26.8 80.6a5.3 5.3 0 0 0-5.3 5.3M26.9 80.4h43.7M70.7 80.6a5.3 5.3 0 0 1 5.3 5.3M76 85.9v34.2M21.5 120.1a5.3 5.3 0 0 0 5.3 5.4"/>
<path d="M26.9 125.5h43.7M76 120.1a5.3 5.3 0 0 1-5.3 5.4M10 187.8h55M104.5 187.8h119.9M199.5 187.8v18.1M217.4 200v5.9M229.8 192.5h.8M229.8 192.7a1.61 1.61 0 0 0 1.4 1.3M230.6 192.6a.76 .76 0 0 0 .8 .6M230.8 191.2l.2-.9h2v-.6h-2.9l-.1 2.3h.8M231.1 193.9h.5M231.3 193.2h.2"/>
<path d="M231.3 191.7h.2M231.4 191.7l-.6 .3M231.6 191.7a.76 .76 0 0 1 .7 .7 .76 .76 0 0 1-.7 .8M231.7 191l-.9 .2M231.7 191.2l.6 .1 .5 .3M232.2 192.4v.1M232.9 191.5l.3 .8M233.2 192.6a1.61 1.61 0 0 1-1.6 1.5M233.2 192.4v.1"/>
<circle cx="231.4" cy="191.8" r="3.5"/>
<circle cx="231.4" cy="191.8" r="3.1"/>
</g>
<path d="M10.1 12.2a5 5 0 0 1 5.2-3.7 5 5 0 0 1 4.6 4.3M16.8 12.7a1.95 1.95 0 0 0-3-.8 1.95 1.95 0 0 0 0 3.1 1.95 1.95 0 0 0 3-.8M16.8 12.7a1.27 1.27 0 0 0-1.8-.2 1.27 1.27 0 0 0 0 1.9 1.27 1.27 0 0 0 1.8-.1M17 14.9a3.5 3.5 0 0 1-5.3 1.3 3.5 3.5 0 0 1 0-5.5 3.5 3.5 0 0 1 5.3 1.3 2.45 2.45 0 0 0-3.7-.3 2.45 2.45 0 0 0 0 3.6 2.45 2.45 0 0 0 3.7-.4M17.6 12.8a3.8 3.8 0 0 0-5.9-2.5 3.8 3.8 0 0 0 0 6.3 3.8 3.8 0 0 0 5.9-2.5M17.6 14.1h2.4M17.6 12.7h2.4M19.9 14.1a5 5 0 0 1-4.6 4.3 5 5 0 0 1-5.2-3.7" fill="none" stroke="#fff" stroke-width=".2"/>
<path d="M17.6 12.7h2.4" fill="none" stroke="#f00" stroke-width=".2"/>
<g fill="none" stroke="#00f" stroke-width=".2">
<path d="M115.4 32.5a2.46 2.46 0 0 0-2.5 2.5 2.46 2.46 0 0 0 2.5 2.4M115.5 32.3h2.2M115.5 37.4h2.2M117.6 32.5a2.46 2.46 0 0 1 2.5 2.5 2.46 2.46 0 0 1-2.5 2.4"/>
<circle cx="42.4" cy="94.2" r="2.46"/>
<circle cx="50.7" cy="94.1" r="2.46"/>
<circle cx="126.7" cy="104.6" r="2.46"/>
<circle cx="55.5" cy="136.9" r="2.46"/>
<circle cx="114.7" cy="123.9" r="2.46"/>
<circle cx="212.1" cy="125.9" r="2.46"/>
<circle cx="62.7" cy="149.3" r="2.46"/>
<circle cx="69.2" cy="168.1" r="2.46"/>
</g>
<!-- layer: TITLE BLOCK -->
<path d="M104.5 187.8h-94.5v18.1h259.4v-18.1h-45v18.1M199.5 200h69.9" fill="none" stroke="#000" stroke-width=".2"/>
<!-- layer: Symbols(ISO) -->
<g fill="none" stroke="#000" stroke-width=".2">
<path d="M236.4 49.6h2.4l6.9 6.8 1.5 1.7M245.9 56.2l1.3 1.9-1.8-1.4zM197.8 78.7h2.5l11.9 11.7M232.5 64h2.5l9.3 9.2M242.3 71.8l.7-.5 1.3 1.9zM210.8 88.4l1.4 2-2.1-1.3zM127.7 117.7h2.5l12.4 12.5M152.1 104.8h2.3l12.7 12.9 1.7 1.5M167 117.9l.5-.6 1.3 1.9zM195.7 114.8l2.1 1.4-.7 .6zM195.7 114.8l11.4 11.4h2.4M90.1 137h2.4l16 16.6"/>
<path d="M141.2 128.4l1.4 1.8-1.9-1.3zM174.1 125.3l1.8 1.4-.5 .5zM174.1 125.3l1.5 1.7 9.8 9.8h2.4M87.7 149.5h2.6l11.3 11.9M100.2 159.3l1.4 2.1-1.9-1.4zM107.2 151.6l1.3 2-1.8-1.4zM72.5 160.7h2.3l9.4 9.1M82.8 168l1.4 1.8-1.9-1.3z"/>
</g>
<g fill="#000">
<path d="M245.9 56.2l1.3 1.9-1.8-1.4z" fill-rule="evenodd"/>
<path d="M242.3 71.8l.7-.5 1.3 1.9z" fill-rule="evenodd"/>
<path d="M210.8 88.4l1.4 2-2.1-1.3z" fill-rule="evenodd"/>
<path d="M167 117.9l.5-.6 1.3 1.9z" fill-rule="evenodd"/>
<path d="M195.7 114.8l2.1 1.4-.7 .6z" fill-rule="evenodd"/>
<path d="M141.2 128.4l1.4 1.8-1.9-1.3z" fill-rule="evenodd"/>
<path d="M174.1 125.3l1.8 1.4-.5 .5z" fill-rule="evenodd"/>
<path d="M107.2 151.6l1.3 2-1.8-1.4z" fill-rule="evenodd"/>
<path d="M82.8 168l1.4 1.8-1.9-1.3z" fill-rule="evenodd"/>
<path d="M100.2 159.3l1.4 2.1-1.9-1.4z" fill-rule="evenodd"/>
</g>
<text font-size="6.9" x="239.1" y="194.2">1040</text>
<text font-size="5.4" x="198.8" y="17.9">Spare Parts: Slide Assembly</text>
<text font-size="3.4" x="203" y="192">Contact us:</text>
<g font-size="3">
<text x="26.9" y="35.9">Complete Slide Assembly</text>
<text x="88.7" y="35.9">Slide Rebuild Kit</text>
<text x="26.9" y="39.5">5SAS1040</text>
<text x="88.7" y="39.5">5SRK10</text>
<text x="26.9" y="43">R-5SAS1040*</text>
<text x="210.1" y="50.8">Third Hand Screw</text>
<text x="210.1" y="54.2">5THS10</text>
<text x="209.8" y="64.9">Clamping Block</text>
<text x="209.8" y="68.2">5CLB10</text>
<text x="167.5" y="79.6">Right Hand Slide Nut</text>
<text x="167.5" y="83.1">5SRN10</text>
<text x="26.9" y="88.2">Drive Screw</text>
<text x="26.9" y="91.6">5SCR10</text>
<text x="26.9" y="95.2">Includes</text>
<text x="45.6" y="95.2">&amp;</text>
<text x="130.4" y="105.7">Alignment Rod</text>
<text x="99.4" y="118.7">Left Hand Slide Nut</text>
<text x="99.4" y="121.8">5SLN10</text>
<text x="99.4" y="124.8">Includes</text>
<text x="215.7" y="127">U-Cup Seals - RH Nut</text>
<text x="215.7" y="130.4">5USR10</text>
<text x="58.6" y="137.8">U-Cup Seals - LH Nut</text>
<text x="58.6" y="141.4">5USL10</text>
<text x="188.8" y="138">Drive Screw</text>
<text x="188.8" y="140.9">5SCR10</text>
<text x="66" y="150.4">Retaining Ring</text>
<text x="66" y="153.9">5RRG10</text>
<text x="54" y="161.5">Hex Coupler</text>
<text x="54" y="165.1">5HXC1040</text>
<text x="54" y="168.7">Includes</text>
<text x="239.8" y="198.8">QwikLOK</text>
</g>
<g font-size="3" fill="#00f">
<text x="114.3" y="36.1">1-3</text>
<text x="41.5" y="95.3">2</text>
<text x="50" y="95.2">3</text>
<text x="125.8" y="105.7">4</text>
<text x="114" y="125">4</text>
<text x="211.2" y="127">3</text>
<text x="54.5" y="138">2</text>
<text x="61.8" y="150.4">1</text>
<text x="68.2" y="169.2">1</text>
</g>
<g font-size="2.7">
<text x="11.5" y="190.8">Be sure to refer to the torque clamping force chart on page 17 for maximum torque information.</text>
<text x="11.5" y="197.8">*Reconditioned slide assemblies are available; Return of an existing slide assembly is required.</text>
<text x="202.5" y="203.9">800-9004</text>
<text x="220" y="205.2">E</text>
<text x="232" y="204.6">5QL1040-AL: Page 11 of 19</text>
</g>
<text font-size="2.4" x="188.8" y="143.9">See also inset at left</text>
<g font-size="2">
<text x="201.2" y="195.4">ChickWorkholding.com</text>
<text x="205.6" y="198.6">724.772.1644</text>
<text x="218.8" y="202.2">REV</text>
</g>
</svg>
